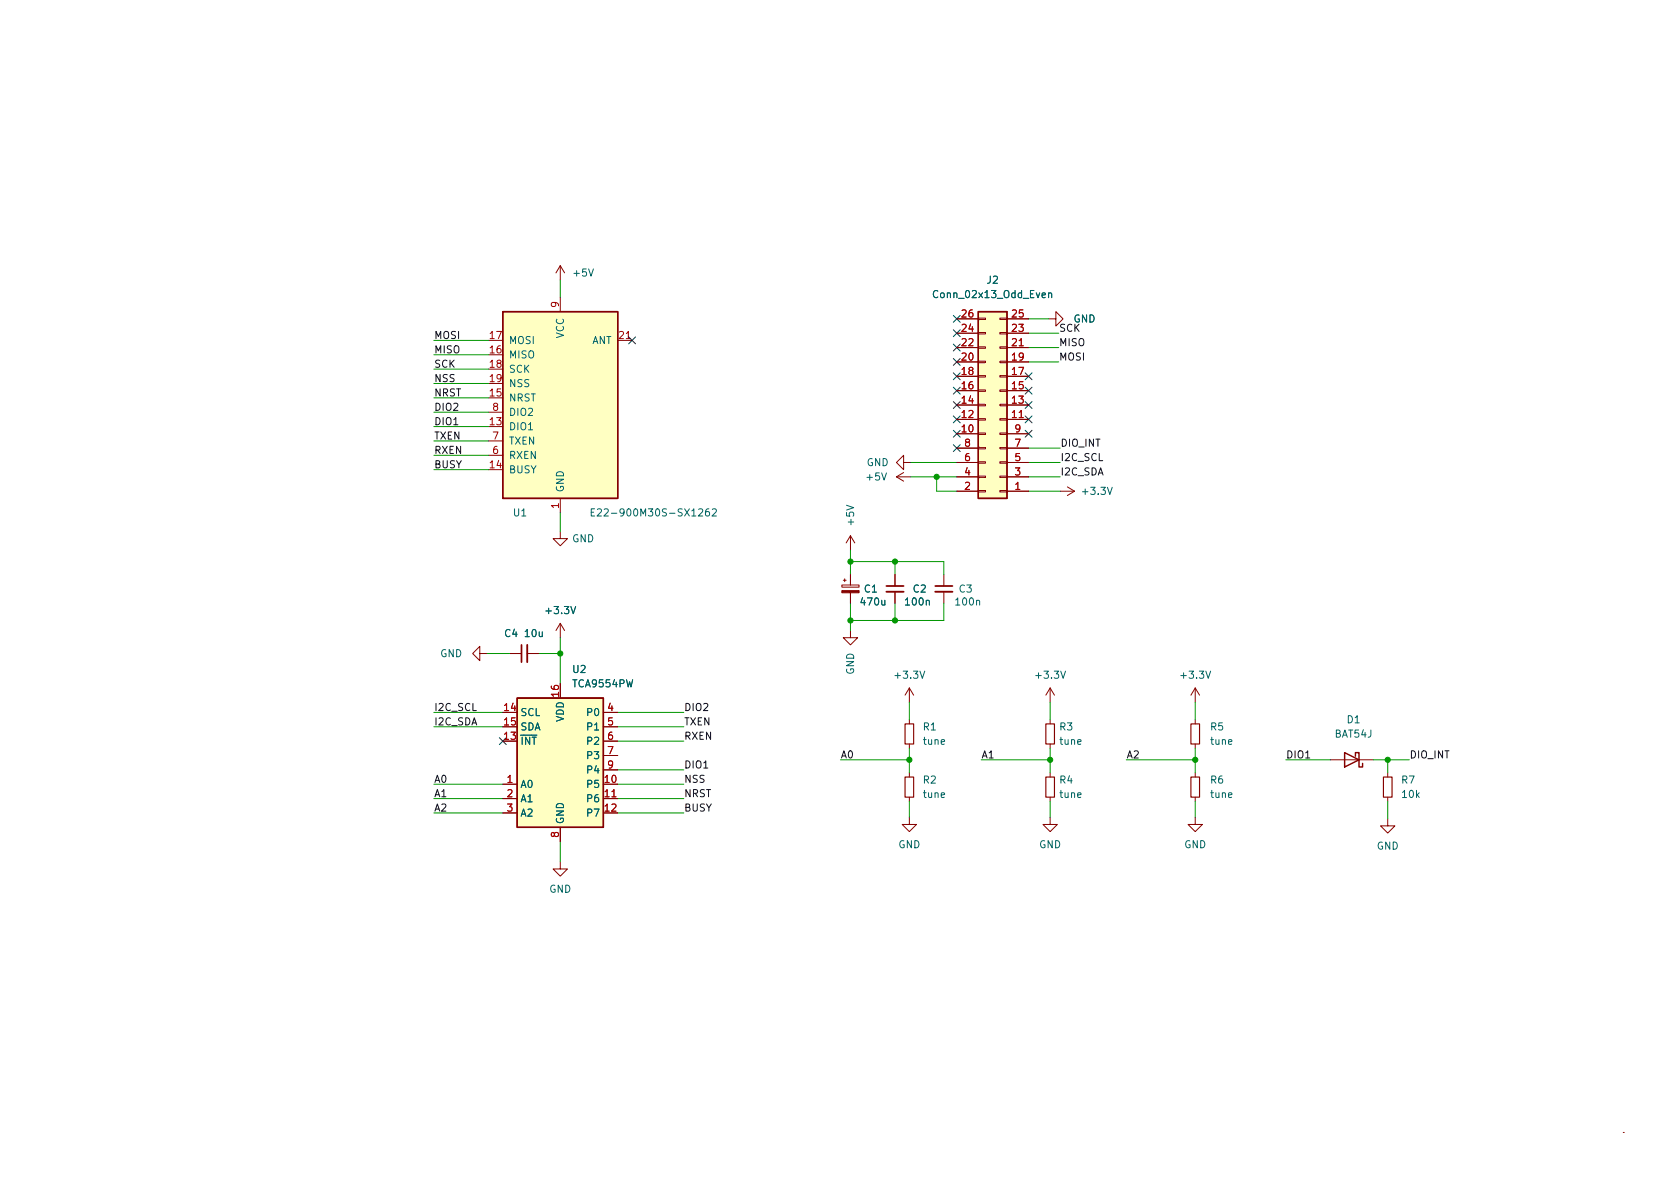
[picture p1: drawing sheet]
<svg xmlns="http://www.w3.org/2000/svg" width="297mm" height="210mm" viewBox="0 0 297 210" stroke-linecap="round" stroke-linejoin="round" font-family="sans-serif">
<g fill="none" stroke="#840000" stroke-width=".18">
<path d="M99.1 47v2.5M99.1 52.6v2.5M99.1 47l-.8 1.3M99.1 47l.7 1.3M169.2 58.9h3.8M169.2 56.4h3.8M173 56.3h1.2v.2h-1.2zM173 58.8h1.2v.2h-1.2zM176.8 56.3h1.3v.2h-1.3zM176.8 58.8h1.3v.2h-1.3zM178.1 58.9h3.8M178.1 56.4h3.8"/>
<path d="M185.4 56.4h1.3v-1.3l1.3 1.3-1.3 1.3v-1.3M86.4 75.4h2.5M86.4 70.4h2.5M86.4 62.7h2.5M86.4 60.2h2.5M86.4 65.3h2.5M86.4 67.8h2.5M86.4 78h2.5M86.4 72.9h2.5M109.2 60.2h2.6M169.2 76.7h3.8M169.2 74.2h3.8"/>
<path d="M169.2 71.6h3.8M169.2 69.1h3.8M169.2 66.5h3.8M169.2 64h3.8M169.2 61.5h3.8M169.2 79.2h3.8M173 61.3h1.2v.3h-1.2zM173 63.9h1.2v.2h-1.2zM173 66.4h1.2v.3h-1.2zM173 69h1.2v.2h-1.2zM173 71.5h1.2v.2h-1.2zM173 74h1.2v.3h-1.2z"/>
<path d="M173 76.6h1.2v.2h-1.2zM173 79.1h1.2v.3h-1.2zM176.8 61.3h1.3v.3h-1.3zM176.8 63.9h1.3v.2h-1.3zM176.8 66.4h1.3v.3h-1.3zM176.8 69h1.3v.2h-1.3zM176.8 71.5h1.3v.2h-1.3zM176.8 74h1.3v.3h-1.3zM176.8 76.6h1.3v.2h-1.3zM176.8 79.1h1.3v.3h-1.3zM178.1 76.7h3.8M178.1 74.2h3.8"/>
<path d="M178.1 71.6h3.8M178.1 69.1h3.8M178.1 66.5h3.8M178.1 64h3.8M178.1 61.5h3.8M178.1 79.2h3.8M86.4 83.1h2.5M86.4 80.5h2.5M99.1 94v1.2h1.2l-1.2 1.3-1.3-1.3h1.3M99.1 88.1v2.6M150.4 94.7v2.6M150.4 94.7l-.8 1.3"/>
<path d="M150.4 94.7l.7 1.3M158.5 84.3l1.3 .8M158.5 84.3h2.5M159.8 81.8v1.3l-1.3-1.3 1.3-1.3v1.3h1.2M159.8 83.6l-1.3 .7M169.2 84.3h3.8M169.2 86.9h3.8M169.2 81.8h3.8M173 81.7h1.2v.2h-1.2zM173 84.2h1.2v.2h-1.2zM173 86.7h1.2v.3h-1.2zM176.8 81.7h1.3v.2h-1.3z"/>
<path d="M176.8 84.2h1.3v.2h-1.3zM176.8 86.7h1.3v.3h-1.3zM178.1 84.3h3.8M178.1 86.9h3.8M178.1 81.8h3.8M187.5 86.9h2.5M188.7 86.1l1.3 .8M190 86.9l-1.3 .7M84.8 115.6v-1.3l-1.2 1.3 1.2 1.2v-1.2h1.3M90.2 115.6h2M93.2 115.6h2M99.1 110.2v2.6"/>
<path d="M99.1 110.2l-.8 1.3M99.1 110.2l.7 1.3M148.8 103.4h3.1v.4h-3.1zM149.1 102.6h.5M149.4 102.4v.5M150.4 111.5v1.3h-1.3l1.3 1.2 1.2-1.2h-1.2M150.4 101.6v1.8M150.4 104.8v1.9M158.2 101.6v2M158.2 104.6v2.1M166.9 101.6v2M166.9 104.6v2.1"/>
<path d="M88.9 138.7h2.5M88.9 131.1h2.5M88.9 126h2.5M88.9 128.5h2.5M99.1 120.9v2.5M106.7 138.7h2.5M106.7 131.1h2.5M106.7 126h2.5M106.7 128.5h2.5M106.7 133.6h2.5M106.7 136.1h2.5M160.8 121.7v2.5"/>
<path d="M160.8 127.2v.8M160.8 131.6v.7M160.8 136.6v.8M160.8 121.7l-.8 1.2M160.8 121.7l.7 1.2M185.7 121.7l-.8 1.2M185.7 121.7v2.5M185.7 127.2v.8M185.7 131.6v.7M185.7 136.6v.8M185.7 121.7l.7 1.2M211.3 121.7v2.5"/>
<path d="M211.3 127.2v.8M211.3 131.6v.7M211.3 136.6v.8M211.3 121.7l-.7 1.2M211.3 121.7l.8 1.2M235.2 134.4h7.6M245.4 136.6v.8M88.9 141.2h2.5M88.9 143.8h2.5M99.1 152.4v1.3h1.2l-1.2 1.2-1.3-1.2h1.3M99.1 146.3v2.5M106.7 141.2h2.5"/>
<path d="M106.7 143.8h2.5M160.8 144.5v1.3h1.3l-1.3 1.3-1.3-1.3h1.3M160.8 141v.7M185.7 144.5v1.3h1.2l-1.2 1.3-1.3-1.3h1.3M185.7 141v.7M211.3 144.5v1.3h1.3l-1.3 1.3-1.2-1.3h1.2M211.3 141v.7M245.4 144.8v1.2h1.2l-1.2 1.3-1.3-1.3h1.3M245.4 141v.7M287 200.3h.1"/>
</g>
<g fill="none" stroke="#006464" stroke-width=".18">
<path d="M104.1 47.6l.4 1.2 .4-1.2M184.3 52.2l.6-.1-.1-.2-.4-.1-.1 .2v.6h.5M185.4 51.9l.2-.1 .3 .1v.7M185.4 51.8v.8M122.3 91.2h.7M123.5 90.1l.5-.1 .2 .3-.7 .9h.7M125.3 90h-.3a.85 .85 0 0 0 0 1.2l.4-.1 .1-.4-.3-.2h-.3l-.2 .2M125.9 90.1l.5-.1 .3 .3-.8 .9h.8M149.7 89.3l1.2 .5-1.2 .4M155.9 83.6l.4 1.3 .4-1.3M195.8 86.2l.4 1.2 .5-1.2M100.9 107.2l.5 1.3 .4-1.3"/>
<path d="M155.9 106.1l.1 .8 .3 .1 .1-.1M156.4 106.1v.9M162.7 118.7l.4 1.2 .4-1.2M163.8 106.3l.2-.2 .3 .1v.8M172.7 106.3l.1-.2 .4 .1v.8M187.5 118.7l.5 1.2 .4-1.2M213.2 118.7l.4 1.2 .4-1.2"/>
</g>
<path d="M160 137.4h1.5v3.6h-1.5zM160 128h1.5v3.6h-1.5zM184.9 128h1.5v3.6h-1.5zM184.9 137.4h1.5v3.6h-1.5zM210.6 137.4h1.5v3.6h-1.5zM210.6 128h1.5v3.6h-1.5zM244.6 137.4h1.5v3.6h-1.5z" fill="none" stroke="#840000" stroke-width=".2"/>
<path d="M93.2 114v3.1M156.7 104.6h3.1M165.4 104.6h3" fill="none" stroke="#840000" stroke-width=".33"/>
<path d="M92.2 114v3.1M156.7 103.6h3.1M165.4 103.6h3" fill="none" stroke="#840000" stroke-width=".3"/>
<g fill="#ffffc2" stroke="#ffffc2" stroke-width=".18">
<path d="M91.4 123.4h15.3v22.9h-15.3z"/>
<path d="M88.9 55.1h20.3v33h-20.3z"/>
<path d="M173 55.1h5.1v33h-5.1z"/>
</g>
<path d="M88.9 55.1h20.3v33h-20.3zM173 55.1h5.1v33h-5.1zM91.4 123.4h15.3v22.9h-15.3zM237.7 133.1l2.6 1.3-2.6 1.2zM239.6 133.7v-.6h.7v2.5h.6v-.6" fill="none" stroke="#840000" stroke-width=".25"/>
<path d="M110.7 59.9h.8M180.2 73.8h.7M180.2 61.1h.7M108.2 140.9h.7" fill="none" stroke="#a90000" stroke-width=".18"/>
<path d="M148.8 104.4h3.1v.4h-3.1z" fill="#840000" stroke="#840000" stroke-width=".18"/>
<g fill="none" stroke="#009600" stroke-width=".18">
<path d="M99.1 49.5v3.1M181.9 56.4h3.5M181.9 58.9h5.3M76.7 75.4h9.7M76.7 78h9.7M76.7 72.9h9.7M76.7 70.4h9.7M76.7 62.7h9.7M76.7 67.8h9.7M76.7 65.3h9.7M76.7 60.2h9.7M181.9 61.5h5.3"/>
<path d="M181.9 79.2h5.6M181.9 64h5.3M76.7 80.5h9.7M76.7 83.1h9.7M99.1 90.7v3.3M150.4 99.3h16.5v2.3M150.4 97.3v4.3M158.2 99.3v2.3M161 81.8h8.2M161 84.3h8.2M165.6 84.3v2.6h3.6M181.9 81.8h5.6"/>
<path d="M181.9 86.9h5.6M181.9 84.3h5.6M86.1 115.6h4.1M95.2 115.6h3.9M99.1 112.8v8.1M150.4 106.7v4.8M158.2 106.7v3M166.9 106.7v3h-16.5M76.7 138.7h12.2M76.7 126h12.2M76.7 128.5h12.2M109.2 138.7h11.7"/>
<path d="M109.2 126h11.7M109.2 136.1h11.7M109.2 128.5h11.7M109.2 131.1h11.7M148.6 134.4h12.2M160.8 124.2v3M160.8 132.3v4.3M173.5 134.4h12.2M185.7 124.2v3M185.7 132.3v4.3M199.1 134.4h12.2M211.3 124.2v3"/>
<path d="M211.3 132.3v4.3M227.3 134.4h7.9M242.8 134.4h6.4M245.4 134.4v2.2M76.7 143.8h12.2M76.7 141.2h12.2M99.1 148.8v3.6M109.2 143.8h11.7M109.2 141.2h11.7M160.8 141.7v2.8M185.7 141.7v2.8M211.3 141.7v2.8"/>
<path d="M245.4 141.7v3.1"/>
</g>
<g fill="none" stroke="#000084" stroke-width=".18">
<path d="M111.2 59.6l1.2 1.2M112.4 59.6l-1.2 1.2M168.6 58.3l1.2 1.2M168.6 55.8l1.2 1.2M169.8 58.3l-1.2 1.2M169.8 55.8l-1.2 1.2M168.6 63.4l1.2 1.2M168.6 65.9l1.2 1.3M168.6 78.6l1.2 1.3M168.6 71l1.2 1.2M168.6 73.6l1.2 1.2M168.6 68.5l1.2 1.2"/>
<path d="M168.6 76.1l1.2 1.2M168.6 60.9l1.2 1.2M169.8 63.4l-1.2 1.2M169.8 65.9l-1.2 1.3M169.8 78.6l-1.2 1.3M169.8 71l-1.2 1.2M169.8 73.6l-1.2 1.2M169.8 68.5l-1.2 1.2M169.8 76.1l-1.2 1.2M169.8 60.9l-1.2 1.2M181.3 71l1.2 1.2M181.3 68.5l1.2 1.2"/>
<path d="M181.3 65.9l1.2 1.3M181.3 73.6l1.2 1.2M181.3 76.1l1.2 1.2M182.5 71l-1.2 1.2M182.5 68.5l-1.2 1.2M182.5 65.9l-1.2 1.3M182.5 73.6l-1.2 1.2M182.5 76.1l-1.2 1.2M88.3 130.4l1.2 1.3M89.5 130.4l-1.2 1.3"/>
</g>
<g fill="#009600" stroke="#009600" stroke-width=".18">
<circle cx="99.1" cy="115.6" r=".46"/>
<circle cx="150.4" cy="99.3" r=".46"/>
<circle cx="150.4" cy="109.7" r=".46"/>
<circle cx="165.6" cy="84.3" r=".46"/>
<circle cx="158.2" cy="99.3" r=".46"/>
<circle cx="158.2" cy="109.7" r=".46"/>
<circle cx="160.8" cy="134.4" r=".46"/>
<circle cx="211.3" cy="134.4" r=".46"/>
<circle cx="185.7" cy="134.4" r=".46"/>
<circle cx="245.4" cy="134.4" r=".46"/>
</g>
<g font-size="1.8" fill="#006464">
<text x="101.1" y="49.3">+5V</text>
<text x="164.7" y="53.1">Conn_02x13_Odd_Even</text>
<text x="174.3" y="50.5">J2</text>
<text x="100.1" y="59.9" transform="rotate(-90 100.1 59.9)">VCC</text>
<text x="189.7" y="57.4">GND</text>
<text x="89.9" y="63.8">MISO</text>
<text x="89.9" y="61.2">MOSI</text>
<text x="104.7" y="61.2">ANT</text>
<text x="89.9" y="71.4">NRST</text>
<text x="89.9" y="66.3">SCK</text>
<text x="89.9" y="68.8">NSS</text>
<text x="89.9" y="76.5">DIO1</text>
<text x="89.9" y="73.9">DIO2</text>
<text x="89.9" y="81.5">RXEN</text>
<text x="89.9" y="79">TXEN</text>
<text x="153.2" y="82.8">GND</text>
<text x="89.9" y="84.1">BUSY</text>
<text x="100.1" y="87.1" transform="rotate(-90 100.1 87.1)">GND</text>
<text x="152.9" y="85.3">+5V</text>
<text x="191" y="87.9">+3.3V</text>
<text x="90.6" y="91.7">U1</text>
<text x="104.2" y="91.7">E22-900M30S-SX1262</text>
<text x="151.4" y="93.2" transform="rotate(-90 151.4 93.2)">+5V</text>
<text x="101.1" y="96.3">GND</text>
<text x="151.9" y="107.4">470u</text>
<text x="152.7" y="105.2">C1</text>
<text x="159.8" y="107.4">100n</text>
<text x="161.3" y="105.2">C2</text>
<text x="168.7" y="107.4">100n</text>
<text x="169.4" y="105.2">C3</text>
<text x="89.1" y="113">C4</text>
<text x="92.5" y="113">10u</text>
<text x="96.1" y="109">+3.3V</text>
<text x="77.8" y="116.6">GND</text>
<text x="101.1" y="119.4">U2</text>
<text x="151.4" y="119.4" transform="rotate(-90 151.4 119.4)">GND</text>
<text x="101.1" y="121.9">TCA9554PW</text>
<text x="157.9" y="120.4">+3.3V</text>
<text x="182.8" y="120.4">+3.3V</text>
<text x="208.4" y="120.4">+3.3V</text>
<text x="91.9" y="127">SCL</text>
<text x="91.9" y="129.5">SDA</text>
<text x="100.1" y="127.7" transform="rotate(-90 100.1 127.7)">VDD</text>
<text x="103.5" y="127">P0</text>
<text x="103.5" y="129.5">P1</text>
<text x="163.1" y="129.5">R1</text>
<text x="187.2" y="129.5">R3</text>
<text x="213.9" y="129.5">R5</text>
<text x="235.9" y="130.8">BAT54J</text>
<text x="238" y="128.3">D1</text>
<text x="91.9" y="132.1">~{INT}</text>
<text x="103.5" y="132.1">P2</text>
<text x="103.5" y="134.6">P3</text>
<text x="103.5" y="137.2">P4</text>
<text x="163.1" y="132.1">tune</text>
<text x="187.2" y="132.1">tune</text>
<text x="213.9" y="132.1">tune</text>
<text x="91.9" y="139.7">A0</text>
<text x="91.9" y="142.2">A1</text>
<text x="103.5" y="139.7">P5</text>
<text x="103.5" y="142.2">P6</text>
<text x="163.1" y="138.9">R2</text>
<text x="163.1" y="141.5">tune</text>
<text x="187.2" y="138.9">R4</text>
<text x="187.2" y="141.5">tune</text>
<text x="213.9" y="138.9">R6</text>
<text x="213.9" y="141.5">tune</text>
<text x="247.7" y="138.9">R7</text>
<text x="247.7" y="141.5">10k</text>
<text x="91.9" y="144.8">A2</text>
<text x="100.1" y="145.8" transform="rotate(-90 100.1 145.8)">GND</text>
<text x="103.5" y="144.8">P7</text>
<text x="158.8" y="150.4">GND</text>
<text x="183.7" y="150.4">GND</text>
<text x="209.3" y="150.4">GND</text>
<text x="243.4" y="150.6">GND</text>
<text x="97" y="158.2">GND</text>
</g>
<g font-size="1.8" fill="#0f0f0f">
<text x="76.7" y="59.9">MOSI</text>
<text x="187.2" y="58.7">SCK</text>
<text x="76.7" y="65">SCK</text>
<text x="76.7" y="62.5">MISO</text>
<text x="187.2" y="63.7">MOSI</text>
<text x="187.2" y="61.2">MISO</text>
<text x="76.7" y="70.1">NRST</text>
<text x="76.7" y="67.6">NSS</text>
<text x="76.7" y="77.7">TXEN</text>
<text x="76.7" y="72.6">DIO2</text>
<text x="76.7" y="75.2">DIO1</text>
<text x="76.7" y="80.3">RXEN</text>
<text x="76.7" y="82.8">BUSY</text>
<text x="187.5" y="81.5">I2C_SCL</text>
<text x="187.5" y="79">DIO_INT</text>
<text x="187.5" y="84.1">I2C_SDA</text>
<text x="76.7" y="125.7">I2C_SCL</text>
<text x="120.9" y="125.7">DIO2</text>
<text x="76.7" y="128.3">I2C_SDA</text>
<text x="120.9" y="128.3">TXEN</text>
<text x="120.9" y="130.8">RXEN</text>
<text x="120.9" y="135.9">DIO1</text>
<text x="148.6" y="134.1">A0</text>
<text x="173.5" y="134.1">A1</text>
<text x="199.1" y="134.1">A2</text>
<text x="227.3" y="134.1">DIO1</text>
<text x="249.2" y="134.1">DIO_INT</text>
<text x="76.7" y="141">A1</text>
<text x="76.7" y="138.4">A0</text>
<text x="76.7" y="143.5">A2</text>
<text x="120.9" y="141">NRST</text>
<text x="120.9" y="143.5">BUSY</text>
<text x="120.9" y="138.4">NSS</text>
</g>
<g font-size="1.8" fill="#a90000">
<text x="86.3" y="59.9">17</text>
<text x="98.8" y="54.5" transform="rotate(-90 98.8 54.5)">9</text>
<text x="109.2" y="59.9">21</text>
<text x="169.8" y="58.7">24</text>
<text x="169.8" y="56.1">26</text>
<text x="178.7" y="58.7">23</text>
<text x="178.7" y="56.1">25</text>
<text x="86.3" y="62.5">16</text>
<text x="86.3" y="65">18</text>
<text x="169.8" y="63.7">20</text>
<text x="169.8" y="61.2">22</text>
<text x="178.7" y="63.7">19</text>
<text x="178.7" y="61.2">21</text>
<text x="86.3" y="70.1">15</text>
<text x="86.3" y="67.6">19</text>
<text x="169.8" y="71.4">14</text>
<text x="169.8" y="68.8">16</text>
<text x="169.8" y="66.3">18</text>
<text x="178.7" y="71.4">13</text>
<text x="178.7" y="68.8">15</text>
<text x="178.7" y="66.3">17</text>
<text x="86.3" y="75.2">13</text>
<text x="86.9" y="77.7">7</text>
<text x="86.9" y="72.6">8</text>
<text x="169.8" y="76.4">10</text>
<text x="169.8" y="73.9">12</text>
<text x="178.7" y="73.9">11</text>
<text x="179.3" y="76.4">9</text>
<text x="86.3" y="82.8">14</text>
<text x="86.9" y="80.3">6</text>
<text x="170.4" y="81.5">6</text>
<text x="170.4" y="79">8</text>
<text x="179.3" y="81.5">5</text>
<text x="179.3" y="79">7</text>
<text x="170.4" y="86.6">2</text>
<text x="170.4" y="84.1">4</text>
<text x="179.3" y="86.6">1</text>
<text x="179.3" y="84.1">3</text>
<text x="98.8" y="90.1" transform="rotate(-90 98.8 90.1)">1</text>
<text x="88.9" y="125.7">14</text>
<text x="98.8" y="123.5" transform="rotate(-90 98.8 123.5)">16</text>
<text x="107.3" y="125.7">4</text>
<text x="88.9" y="130.8">13</text>
<text x="88.9" y="128.3">15</text>
<text x="107.3" y="128.3">5</text>
<text x="107.3" y="130.8">6</text>
<text x="107.3" y="133.3">7</text>
<text x="107.3" y="135.9">9</text>
<text x="89.5" y="138.4">1</text>
<text x="89.5" y="141">2</text>
<text x="89.5" y="143.5">3</text>
<text x="106.7" y="138.4">10</text>
<text x="106.7" y="141">11</text>
<text x="106.7" y="143.5">12</text>
<text x="98.8" y="148.2" transform="rotate(-90 98.8 148.2)">8</text>
</g>
</svg>
